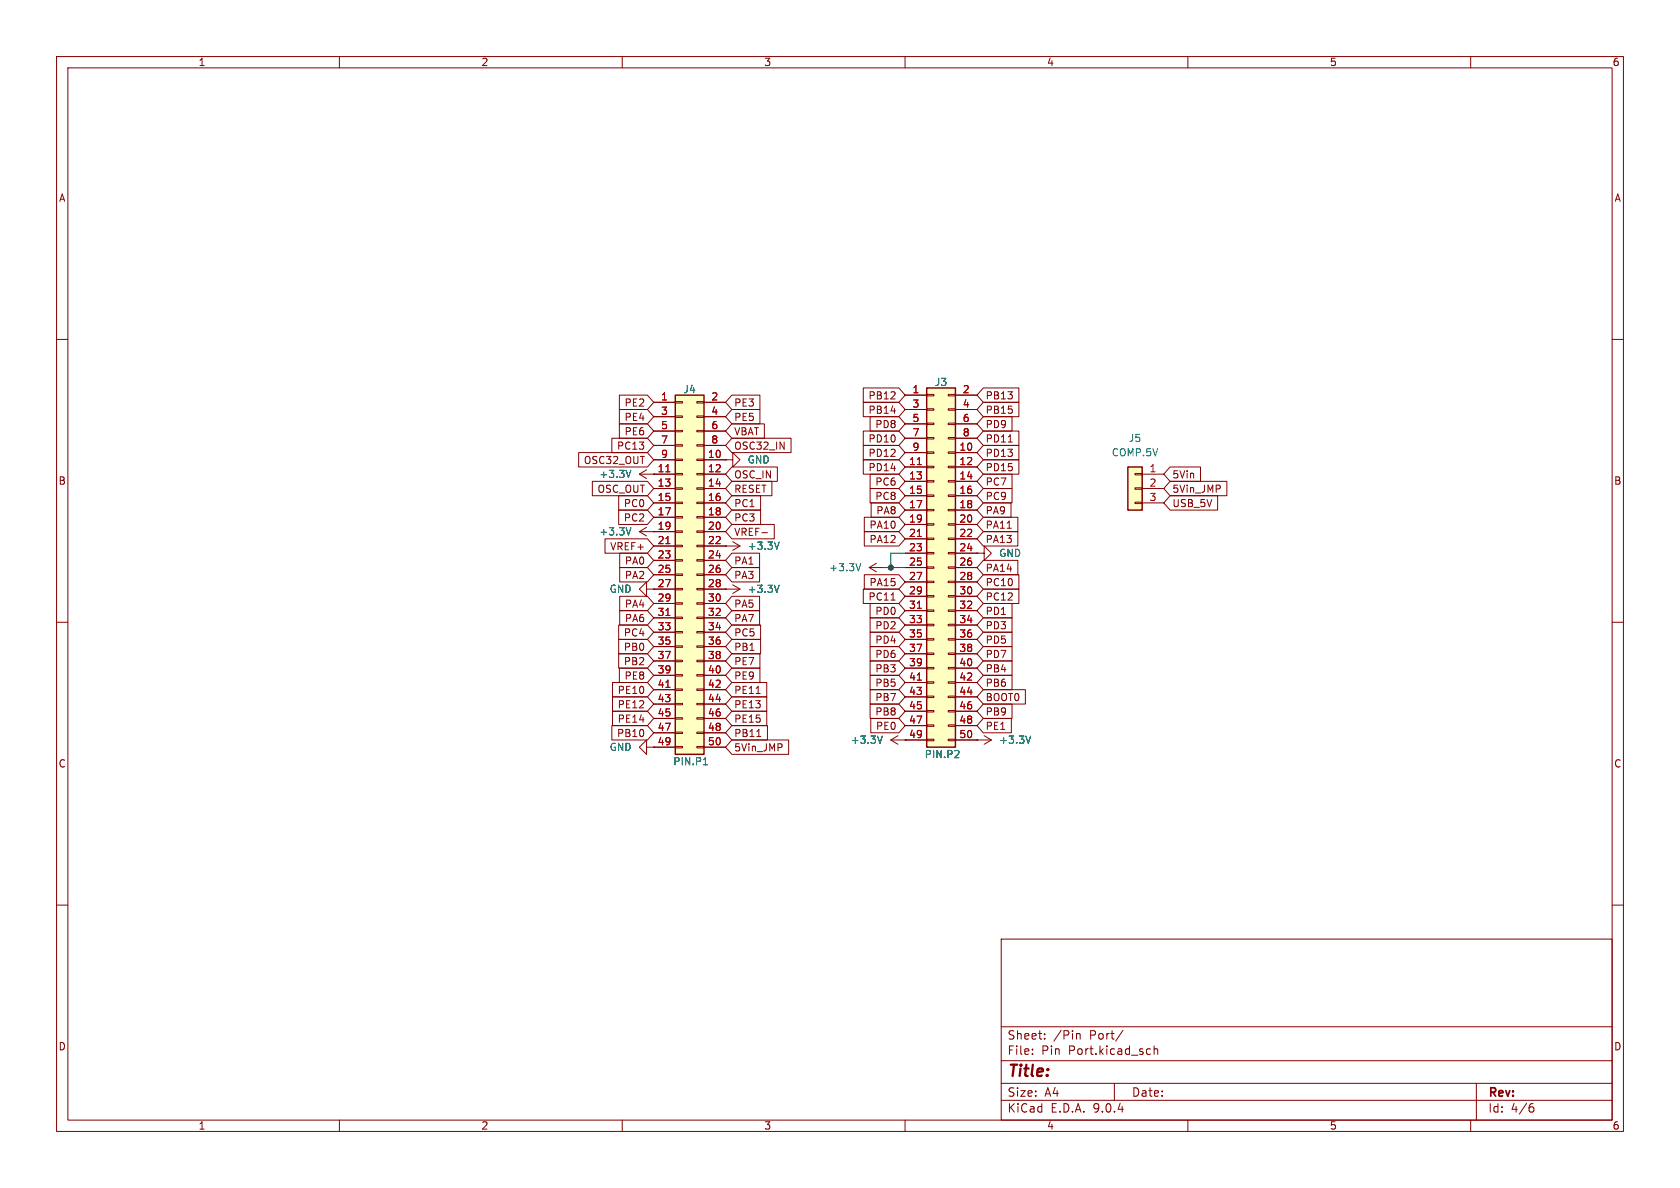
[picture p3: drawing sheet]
<svg xmlns="http://www.w3.org/2000/svg" width="297mm" height="210mm" viewBox="0 0 297 210" stroke-linecap="round" stroke-linejoin="round" font-family="sans-serif">
<g fill="none" stroke="#840000" stroke-width=".18">
<path d="M10 10h277v190h-277zM12 12h273v186h-273zM60 10v2M110 10v2M160 10v2M210 10v2M260 10v2M10 60h2M285 60h2M172.7 97.8h1.3v-1.3l1.3 1.3-1.3 1.3v-1.3M172.7 97.8h.1M10 110h2"/>
<path d="M285 110h2M10 160h2M177 166h108v32h-108zM285 160h2M60 198v2M110 198v2M160 198v2M177 194.5h108M177 191.5h108M177 187.5h108M177 181.5h108M182.5 186.3v.1"/>
<path d="M182.5 185.5v.1M184.7 183.6v.1M184.7 182.8v.1M190.4 182.8h.5l.1 .9M197 191.5v3M198.5 182.1l-1.3 2M203.2 185.4l.2 .1M203.4 186.3l-.2 .1M204 184.9v1.5M204 185.5l.2-.1 .4 .1 .1 .9M210 198v2M260 198v2"/>
<path d="M261 191.5v6.5M270.6 195.7h.4l.2 .3-.1 .5-.5 .1M271 195.1l-.4 .1"/>
</g>
<path d="M119.4 69.9h5.1v63.5h-5.1z" fill="#ffffc2"/>
<path d="M119.4 69.9h5.1v63.5h-5.1z" fill="none" stroke="#840000" stroke-width=".25"/>
<g fill="none" stroke="#840000" stroke-width=".18">
<path d="M115.6 71.1h3.8M115.6 73.7h3.8M115.6 76.2h3.8M115.6 78.7h3.8M119.4 71h1.2v.2h-1.2zM119.4 73.5h1.2v.3h-1.2zM119.4 76.1h1.2v.2h-1.2zM119.4 78.6h1.2v.3h-1.2zM123.2 71h1.3v.2h-1.3zM123.2 73.5h1.3v.3h-1.3zM123.2 76.1h1.3v.2h-1.3zM123.2 78.6h1.3v.3h-1.3z"/>
<path d="M124.5 71.1h3.8M124.5 73.7h3.8M124.5 76.2h3.8M124.5 78.7h3.8M115.6 81.3h3.8M115.6 83.8h3.8M115.6 86.4h3.8M115.6 88.9h3.8M115.6 91.4h3.8M115.6 94h3.8M115.6 96.5h3.8M115.6 99.1h3.8"/>
<path d="M119.4 81.2h1.2v.2h-1.2zM119.4 83.7h1.2v.2h-1.2zM119.4 86.2h1.2v.3h-1.2zM119.4 88.8h1.2v.2h-1.2zM119.4 91.3h1.2v.3h-1.2zM119.4 93.9h1.2v.2h-1.2zM119.4 96.4h1.2v.2h-1.2zM119.4 98.9h1.2v.3h-1.2zM123.2 81.2h1.3v.2h-1.3zM123.2 83.7h1.3v.2h-1.3zM123.2 86.2h1.3v.3h-1.3zM123.2 88.8h1.3v.2h-1.3z"/>
<path d="M123.2 91.3h1.3v.3h-1.3zM123.2 93.9h1.3v.2h-1.3zM123.2 96.4h1.3v.2h-1.3zM123.2 98.9h1.3v.3h-1.3zM124.5 81.3h3.8M124.5 83.8h3.8M124.5 86.4h3.8M124.5 88.9h3.8M124.5 91.4h3.8M124.5 94h3.8M124.5 96.5h3.8M124.5 99.1h3.8"/>
<path d="M115.6 101.6h3.8M115.6 104.1h3.8M115.6 106.7h3.8M115.6 109.2h3.8M115.6 111.8h3.8M115.6 114.3h3.8M115.6 116.8h3.8M115.6 119.4h3.8M119.4 101.5h1.2v.2h-1.2zM119.4 104h1.2v.3h-1.2zM119.4 106.6h1.2v.2h-1.2zM119.4 109.1h1.2v.2h-1.2z"/>
<path d="M119.4 111.6h1.2v.3h-1.2zM119.4 114.2h1.2v.2h-1.2zM119.4 116.7h1.2v.3h-1.2zM119.4 119.3h1.2v.2h-1.2zM123.2 101.5h1.3v.2h-1.3zM123.2 104h1.3v.3h-1.3zM123.2 106.6h1.3v.2h-1.3zM123.2 109.1h1.3v.2h-1.3zM123.2 111.6h1.3v.3h-1.3zM123.2 114.2h1.3v.2h-1.3zM123.2 116.7h1.3v.3h-1.3zM123.2 119.3h1.3v.2h-1.3z"/>
<path d="M124.5 101.6h3.8M124.5 104.1h3.8M124.5 106.7h3.8M124.5 109.2h3.8M124.5 111.8h3.8M124.5 114.3h3.8M124.5 116.8h3.8M124.5 119.4h3.8M115.6 121.9h3.8M115.6 124.5h3.8M115.6 127h3.8M115.6 129.5h3.8"/>
<path d="M115.6 132.1h3.8M119.4 121.8h1.2v.2h-1.2zM119.4 124.3h1.2v.3h-1.2zM119.4 126.9h1.2v.2h-1.2zM119.4 129.4h1.2v.3h-1.2zM119.4 132h1.2v.2h-1.2zM123.2 121.8h1.3v.2h-1.3zM123.2 124.3h1.3v.3h-1.3zM123.2 126.9h1.3v.2h-1.3zM123.2 129.4h1.3v.3h-1.3zM123.2 132h1.3v.2h-1.3zM124.5 121.9h3.8"/>
<path d="M124.5 124.5h3.8M124.5 127h3.8M124.5 129.5h3.8M124.5 132.1h3.8"/>
</g>
<path d="M117.7 83.4h.7M117.7 96.1h.7M117.7 108.8h.7M117.7 121.5h.7" fill="none" stroke="#a90000" stroke-width=".18"/>
<path d="M124.4 135.2h.7" fill="none" stroke="#006464" stroke-width=".18"/>
<path d="M199.4 82.6h2.5v7.6h-2.5z" fill="#ffffc2"/>
<path d="M199.4 82.6h2.5v7.6h-2.5z" fill="none" stroke="#840000" stroke-width=".25"/>
<g fill="none" stroke="#840000" stroke-width=".18">
<path d="M200.7 83.7h1.2v.2h-1.2zM200.7 86.2h1.2v.3h-1.2zM200.7 88.8h1.2v.2h-1.2zM201.9 83.8h3.8M201.9 86.4h3.8M201.9 88.9h3.8M114.3 104.1v-1.2l-1.3 1.2 1.3 1.3v-1.3h1.3M115.6 104.1h.1M128.3 104.1h.1M128.3 104.1h2.5M129.5 103.4l1.3 .7M130.8 104.1l-1.3 .8"/>
<path d="M114.3 132.1v-1.3l-1.3 1.3 1.3 1.3v-1.3h1.3M115.6 132.1h.1M157.5 130.8h2.5M157.5 130.8l1.2 .8M158.7 130l-1.2 .8M160 130.8h.1M172.7 130.8h.1M172.7 130.8h2.6M174 130l1.3 .8M175.3 130.8l-1.3 .8"/>
</g>
<path d="M137.8 103.4l-.5 1.3M156 130.1l-.4 1.3M182.2 130.1l-.4 1.3" fill="none" stroke="#006464" stroke-width=".18"/>
<path d="M163.8 68.6h5.1v63.5h-5.1z" fill="#ffffc2"/>
<path d="M163.8 68.6h5.1v63.5h-5.1z" fill="none" stroke="#840000" stroke-width=".25"/>
<g fill="none" stroke="#840000" stroke-width=".18">
<path d="M108.2 77.5h6.3l1.1 1.2-1.1 1.3h-6.3zM109.5 72.4h5l1.1 1.3-1.1 1.2h-5zM109.5 74.9h5l1.1 1.3-1.1 1.3h-5zM109.5 69.8h5l1.1 1.3-1.1 1.3h-5zM115.6 71.1h3.8M115.6 73.7h3.8M115.6 76.2h3.8M115.6 78.7h3.8M124.5 71.1h3.8M124.5 73.7h3.8M124.5 76.2h3.8M124.5 78.7h3.8"/>
<path d="M129.4 77.5h10.4v2.5h-10.4l-1.1-1.3zM129.4 74.9h5.7v2.6h-5.7l-1.1-1.3zM129.4 72.4h4.9v2.5h-4.9l-1.1-1.2zM129.4 69.8h4.9v2.6h-4.9l-1.1-1.3zM152.6 78.7h6.3l1.1 1.3-1.1 1.3h-6.3zM152.6 76.2h6.3l1.1 1.3-1.1 1.2h-6.3zM152.6 71.1h6.3l1.1 1.3-1.1 1.3h-6.3zM152.6 68.6h6.3l1.1 1.3-1.1 1.2h-6.3zM153.8 73.7h5.1l1.1 1.2-1.1 1.3h-5.1zM160 69.9h3.8M160 72.4h3.8M160 74.9h3.8"/>
<path d="M160 77.5h3.8M163.8 69.7h1.3v.3h-1.3zM163.8 72.3h1.3v.2h-1.3zM163.8 74.8h1.3v.3h-1.3zM163.8 77.3h1.3v.3h-1.3zM163.8 79.9h1.3v.2h-1.3zM167.6 69.7h1.3v.3h-1.3zM167.6 72.3h1.3v.2h-1.3zM167.6 74.8h1.3v.3h-1.3zM167.6 77.3h1.3v.3h-1.3zM167.6 79.9h1.3v.2h-1.3zM168.9 69.9h3.8"/>
<path d="M168.9 72.4h3.8M168.9 74.9h3.8M168.9 77.5h3.8M173.8 73.7h5.1v2.5h-5.1l-1.1-1.3zM173.8 71.1h6.3v2.6h-6.3l-1.1-1.3zM173.8 78.7h6.3v2.6h-6.3l-1.1-1.3zM173.8 76.2h6.3v2.5h-6.3l-1.1-1.2zM173.8 68.6h6.3v2.5h-6.3l-1.1-1.2zM178.2 78.1h.8M102.3 80h12.2l1.1 1.3-1.1 1.3h-12.2zM104.7 85.1h9.8l1.1 1.3-1.1 1.2h-9.8zM107 95.2h7.5l1.1 1.3-1.1 1.3h-7.5z"/>
<path d="M109.4 90.2h5.1l1.1 1.2-1.1 1.3h-5.1zM109.4 87.6h5.1l1.1 1.3-1.1 1.3h-5.1zM109.6 97.8h4.9l1.1 1.3-1.1 1.2h-4.9zM113 94l1.3 .7M113 94h6.4M113 83.8l1.3 .8M113 83.8h6.4M114.3 93.2l-1.3 .8M114.3 83.1l-1.3 .7M115.6 94h.1M115.6 83.8h.1M115.6 96.5h3.8"/>
<path d="M115.6 81.3h3.8M115.6 86.4h3.8M115.6 88.9h3.8M115.6 91.4h3.8M115.6 99.1h3.8M124.5 94h3.8M124.5 83.8h3.8M124.5 96.5h6.3M124.5 81.3h3.8M124.5 86.4h3.8M124.5 88.9h3.8M124.5 91.4h3.8"/>
<path d="M124.5 99.1h3.8M128.3 81.3h1.2v-1.3l1.3 1.3-1.3 1.3v-1.3M128.3 81.3h.1M128.3 96.5h.1M129.4 87.6h5.1v2.6h-5.1l-1.1-1.3zM129.4 92.7h7.5v2.6h-7.5l-1.1-1.3zM129.4 97.8h4.9v2.5h-4.9l-1.1-1.2zM129.4 90.2h5.1v2.5h-5.1l-1.1-1.3zM129.4 85.1h7.1v2.5h-7.1l-1.1-1.2zM129.4 82.5h8v2.6h-8l-1.1-1.3zM129.5 95.8l1.3 .7M130.8 96.5l-1.3 .8"/>
<path d="M134.7 94.2h1M152.6 81.3h6.3l1.1 1.3-1.1 1.2h-6.3zM152.8 91.4h6.1l1.1 1.3-1.1 1.3h-6.1zM152.8 94h6.1l1.1 1.3-1.1 1.2h-6.1zM153.8 86.4h5.1l1.1 1.2-1.1 1.3h-5.1zM153.8 83.8h5.1l1.1 1.3-1.1 1.3h-5.1zM154 88.9h4.9l1.1 1.3-1.1 1.2h-4.9zM154.9 99.6l-1.2 .7M160 80h3.8M160 82.6h3.8M160 85.1h3.8M160 87.6h3.8"/>
<path d="M160 90.2h3.8M160 92.7h3.8M160 95.3h3.8M160 97.8h3.8M163.8 82.4h1.3v.3h-1.3zM163.8 85h1.3v.2h-1.3zM163.8 87.5h1.3v.3h-1.3zM163.8 90h1.3v.3h-1.3zM163.8 92.6h1.3v.2h-1.3zM163.8 95.1h1.3v.3h-1.3zM163.8 97.7h1.3v.2h-1.3zM167.6 82.4h1.3v.3h-1.3z"/>
<path d="M167.6 85h1.3v.2h-1.3zM167.6 87.5h1.3v.3h-1.3zM167.6 90h1.3v.3h-1.3zM167.6 92.6h1.3v.2h-1.3zM167.6 95.1h1.3v.3h-1.3zM167.6 97.7h1.3v.2h-1.3zM168.9 80h3.8M168.9 82.6h3.8M168.9 85.1h3.8M168.9 87.6h3.8M168.9 90.2h3.8M168.9 92.7h3.8"/>
<path d="M168.9 95.3h3.8M168.9 97.8h3.8M172.7 97.8h.1M173.8 81.3h6.3v2.5h-6.3l-1.1-1.2zM173.8 83.8h5.1v2.6h-5.1l-1.1-1.3zM173.8 88.9h4.9v2.5h-4.9l-1.1-1.2zM173.8 86.4h5.1v2.5h-5.1l-1.1-1.3zM173.8 94h6.1v2.5h-6.1l-1.1-1.2zM173.8 99.1h6.1v2.5h-6.1l-1.1-1.3zM173.8 91.4h6.1v2.6h-6.1l-1.1-1.3zM178.1 93.4h.7M206.9 82.5h5.3v2.6h-5.3l-1.2-1.3z"/>
<path d="M206.9 85.1h10v2.5h-10l-1.2-1.2zM206.9 87.6h8.4v2.6h-8.4l-1.2-1.3zM109.4 110.5h5.1l1.1 1.3-1.1 1.2h-5.1zM109.4 113h5.1l1.1 1.3-1.1 1.3h-5.1zM109.4 115.6h5.1l1.1 1.2-1.1 1.3h-5.1zM109.5 118.1h5l1.1 1.3-1.1 1.3h-5zM109.6 100.3h4.9l1.1 1.3-1.1 1.3h-4.9zM109.6 105.4h4.9l1.1 1.3-1.1 1.3h-4.9zM109.6 107.9h4.9l1.1 1.3-1.1 1.3h-4.9zM115.6 104.1h.1M115.6 101.6h3.8M115.6 104.1h3.8"/>
<path d="M115.6 106.7h3.8M115.6 109.2h3.8M115.6 111.8h3.8M115.6 114.3h3.8M115.6 116.8h3.8M115.6 119.4h3.8M124.5 101.6h3.8M124.5 104.1h3.8M124.5 106.7h3.8M124.5 109.2h3.8M124.5 111.8h3.8M124.5 114.3h3.8"/>
<path d="M124.5 116.8h3.8M124.5 119.4h3.8M128.3 104.1h.1M129.4 118.1h4.9v2.6h-4.9l-1.1-1.3zM129.4 105.4h4.9v2.6h-4.9l-1.1-1.3zM129.4 107.9h4.9v2.6h-4.9l-1.1-1.3zM129.4 100.3h4.9v2.6h-4.9l-1.1-1.3zM129.4 113h5.1v2.6h-5.1l-1.1-1.3zM129.4 110.5h5.1v2.5h-5.1l-1.1-1.2zM129.4 115.6h4.9v2.5h-4.9l-1.1-1.3zM152.6 104.1h6.3l1.1 1.3-1.1 1.3h-6.3zM152.8 101.6h6.1l1.1 1.3-1.1 1.2h-6.1z"/>
<path d="M153.7 100.3h2.5M153.7 100.3l1.2 .8M153.8 119.4h5.1l1.1 1.3-1.1 1.2h-5.1zM153.8 116.8h5.1l1.1 1.3-1.1 1.3h-5.1zM153.8 114.3h5.1l1.1 1.3-1.1 1.2h-5.1zM153.8 109.2h5.1l1.1 1.3-1.1 1.3h-5.1zM153.8 106.7h5.1l1.1 1.3-1.1 1.2h-5.1zM153.8 111.8h5.1l1.1 1.2-1.1 1.3h-5.1zM156.2 100.3h.1M157.5 106.1h.7M160 100.3h3.8M160 102.9h3.8"/>
<path d="M160 105.4h3.8M160 108h3.8M160 110.5h3.8M160 113h3.8M160 115.6h3.8M160 118.1h3.8M163.8 100.2h1.3v.3h-1.3zM163.8 102.7h1.3v.3h-1.3zM163.8 105.3h1.3v.2h-1.3zM163.8 107.8h1.3v.3h-1.3zM163.8 110.4h1.3v.2h-1.3zM163.8 112.9h1.3v.3h-1.3z"/>
<path d="M163.8 115.4h1.3v.3h-1.3zM163.8 118h1.3v.2h-1.3zM167.6 100.2h1.3v.3h-1.3zM167.6 102.7h1.3v.3h-1.3zM167.6 105.3h1.3v.2h-1.3zM167.6 107.8h1.3v.3h-1.3zM167.6 110.4h1.3v.2h-1.3zM167.6 112.9h1.3v.3h-1.3zM167.6 115.4h1.3v.3h-1.3zM167.6 118h1.3v.2h-1.3zM168.9 100.3h3.8M168.9 102.9h3.8"/>
<path d="M168.9 105.4h3.8M168.9 108h3.8M168.9 110.5h3.8M168.9 113h3.8M168.9 115.6h3.8M168.9 118.1h3.8M173.8 119.4h5.1v2.5h-5.1l-1.1-1.2zM173.8 116.8h5.1v2.6h-5.1l-1.1-1.3zM173.8 114.3h5.1v2.5h-5.1l-1.1-1.2zM173.8 104.1h6.3v2.6h-6.3l-1.1-1.3zM173.8 106.7h5.1v2.5h-5.1l-1.1-1.2zM173.8 111.8h5.1v2.5h-5.1l-1.1-1.3z"/>
<path d="M173.8 109.2h5.1v2.6h-5.1l-1.1-1.3zM173.8 101.6h6.3v2.5h-6.3l-1.1-1.2zM108.2 128.3h6.3l1.1 1.2-1.1 1.3h-6.3zM108.3 125.7h6.2l1.1 1.3-1.1 1.3h-6.2zM108.3 120.6h6.2l1.1 1.3-1.1 1.3h-6.2zM108.3 123.2h6.2l1.1 1.3-1.1 1.2h-6.2zM115.6 132.1h.1M115.6 121.9h3.8M115.6 124.5h3.8M115.6 127h3.8M115.6 129.5h3.8M115.6 132.1h3.8"/>
<path d="M124.5 121.9h3.8M124.5 124.5h3.8M124.5 127h3.8M124.5 129.5h3.8M124.5 132.1h3.8M129.4 130.8h10v2.6h-10l-1.1-1.3zM129.4 123.2h6.2v2.5h-6.2l-1.1-1.2zM129.4 125.7h6.2v2.6h-6.2l-1.1-1.3zM129.4 120.6h6.2v2.6h-6.2l-1.1-1.3zM129.4 128.3h6.3v2.5h-6.3l-1.1-1.3zM133.7 122.6h.7M133.8 130.2h.7"/>
<path d="M153.8 124.5h5.1l1.1 1.2-1.1 1.3h-5.1zM153.8 121.9h5.1l1.1 1.3-1.1 1.3h-5.1zM153.9 127h5l1.1 1.3-1.1 1.2h-5zM160 130.8h.1M160 120.7h3.8M160 123.2h3.8M160 125.7h3.8M160 128.3h3.8M160 130.8h3.8M163.8 120.5h1.3v.3h-1.3zM163.8 123.1h1.3v.2h-1.3zM163.8 125.6h1.3v.3h-1.3z"/>
<path d="M163.8 128.1h1.3v.3h-1.3zM163.8 130.7h1.3v.2h-1.3zM167.6 120.5h1.3v.3h-1.3zM167.6 123.1h1.3v.2h-1.3zM167.6 125.6h1.3v.3h-1.3zM167.6 128.1h1.3v.3h-1.3zM167.6 130.7h1.3v.2h-1.3zM168.9 120.7h3.8M168.9 123.2h3.8M168.9 125.7h3.8M168.9 128.3h3.8M168.9 130.8h3.8"/>
<path d="M172.7 130.8h.1M173.8 121.9h7.5v2.6h-7.5l-1.1-1.3zM173.8 127h5v2.5h-5l-1.1-1.2zM173.8 124.5h5.1v2.5h-5.1l-1.1-1.3z"/>
</g>
<path d="M117.7 83.4h.7M117.7 96.1h.7M162.2 82.1h.7M162.2 94.8h.7M117.7 108.8h.7M162.2 107.5h.7M117.7 121.5h.7M162.2 120.2h.7" fill="none" stroke="#a90000" stroke-width=".18"/>
<path d="M111.5 93.3l-.4 1.3M111.5 83.1l-.4 1.3M137.8 95.8l-.5 1.3M152.2 99.6l-.5 1.3M137.8 103.4l-.5 1.3M124.4 135.2h.7M156 130.1l-.4 1.3M168.7 133.9h.8M169.5 132.8v.4M182.2 130.1l-.4 1.3" fill="none" stroke="#006464" stroke-width=".18"/>
<path d="M160 97.8h-2.5v2.5M156.2 100.3h3.8" fill="none" stroke="#009600" stroke-width=".18"/>
<circle cx="157.5" cy="100.3" r=".46" fill="#009600" stroke="#009600" stroke-width=".18"/>
<text font-size="2.8" fill="#840000" x="178" y="190.9">Title:</text>
<g font-size="2.1" fill="#840000">
<text x="178" y="184">Sheet:</text>
<text x="186.2" y="184">/Pin</text>
<text x="192.7" y="184">Port/</text>
<text x="178" y="186.7">File:</text>
<text x="184.1" y="186.7">Pin</text>
<text x="189" y="186.7">Port.kicad_sch</text>
<text x="178" y="196.9">KiCad</text>
<text x="178" y="194.1">Size:</text>
<text x="184.7" y="194.1">A4</text>
<text x="185.7" y="196.9">E.D.A.</text>
<text x="193.3" y="196.9">9.0.4</text>
<text x="200" y="194.1">Date:</text>
<text x="263" y="194.3">Rev:</text>
<text x="263" y="196.9">Id:</text>
<text x="267.1" y="196.9">4/6</text>
</g>
<g font-size="1.8" fill="#840000">
<text x="35" y="11.9">1</text>
<text x="85" y="11.9">2</text>
<text x="135" y="11.9">3</text>
<text x="185" y="11.9">4</text>
<text x="235" y="11.9">5</text>
<text x="285" y="11.9">6</text>
<text x="10.3" y="35.9">A</text>
<text x="285.3" y="35.9">A</text>
<text x="153.4" y="70.8">PB12</text>
<text x="174.1" y="70.8">PB13</text>
<text x="110.3" y="74.6">PE4</text>
<text x="110.3" y="77.2">PE6</text>
<text x="110.3" y="72.1">PE2</text>
<text x="129.7" y="77.2">VBAT</text>
<text x="129.7" y="74.6">PE5</text>
<text x="129.7" y="72.1">PE3</text>
<text x="153.4" y="73.3">PB14</text>
<text x="154.6" y="75.9">PD8</text>
<text x="174.1" y="75.9">PD9</text>
<text x="174.1" y="73.3">PB15</text>
<text x="103.1" y="82.2">OSC32_OUT</text>
<text x="109" y="79.7">PC13</text>
<text x="129.7" y="79.7">OSC32_IN</text>
<text x="153.4" y="81">PD12</text>
<text x="153.4" y="78.4">PD10</text>
<text x="153.4" y="83.5">PD14</text>
<text x="174.1" y="83.5">PD15</text>
<text x="174.1" y="81">PD13</text>
<text x="174.1" y="78.4">PD11</text>
<text x="10.3" y="85.9">B</text>
<text x="105.5" y="87.3">OSC_OUT</text>
<text x="110.2" y="89.9">PC0</text>
<text x="129.7" y="89.9">PC1</text>
<text x="129.7" y="87.3">RESET</text>
<text x="129.7" y="84.8">OSC_IN</text>
<text x="154.6" y="88.6">PC8</text>
<text x="154.6" y="86">PC6</text>
<text x="174.1" y="86">PC7</text>
<text x="174.1" y="88.6">PC9</text>
<text x="207.2" y="84.8">5Vin</text>
<text x="207.2" y="87.3">5Vin_JMP</text>
<text x="207.2" y="89.9">USB_5V</text>
<text x="285.3" y="85.9">B</text>
<text x="110.2" y="92.4">PC2</text>
<text x="129.7" y="94.9">VREF-</text>
<text x="129.7" y="92.4">PC3</text>
<text x="153.6" y="93.7">PA10</text>
<text x="154.8" y="91.1">PA8</text>
<text x="174.1" y="91.1">PA9</text>
<text x="174.1" y="93.7">PA11</text>
<text x="107.8" y="97.5">VREF+</text>
<text x="110.4" y="100">PA0</text>
<text x="129.7" y="100">PA1</text>
<text x="153.6" y="96.2">PA12</text>
<text x="174.1" y="96.2">PA13</text>
<text x="174.1" y="101.3">PA14</text>
<text x="110.4" y="102.6">PA2</text>
<text x="110.4" y="107.6">PA4</text>
<text x="129.7" y="107.6">PA5</text>
<text x="129.7" y="102.6">PA3</text>
<text x="153.4" y="106.4">PC11</text>
<text x="153.6" y="103.8">PA15</text>
<text x="174.1" y="106.4">PC12</text>
<text x="174.1" y="103.8">PC10</text>
<text x="110.2" y="112.7">PC4</text>
<text x="110.4" y="110.2">PA6</text>
<text x="129.7" y="110.2">PA7</text>
<text x="129.7" y="112.7">PC5</text>
<text x="154.6" y="111.4">PD2</text>
<text x="154.6" y="108.9">PD0</text>
<text x="154.6" y="114">PD4</text>
<text x="174.1" y="108.9">PD1</text>
<text x="174.1" y="114">PD5</text>
<text x="174.1" y="111.4">PD3</text>
<text x="110.2" y="115.3">PB0</text>
<text x="110.2" y="117.8">PB2</text>
<text x="129.7" y="115.3">PB1</text>
<text x="129.7" y="117.8">PE7</text>
<text x="154.6" y="119.1">PB3</text>
<text x="154.6" y="116.5">PD6</text>
<text x="174.1" y="119.1">PB4</text>
<text x="174.1" y="116.5">PD7</text>
<text x="109.1" y="122.9">PE10</text>
<text x="109.1" y="125.4">PE12</text>
<text x="110.3" y="120.3">PE8</text>
<text x="129.7" y="125.4">PE13</text>
<text x="129.7" y="122.9">PE11</text>
<text x="129.7" y="120.3">PE9</text>
<text x="154.6" y="124.1">PB7</text>
<text x="154.6" y="121.6">PB5</text>
<text x="174.1" y="124.1">BOOT0</text>
<text x="174.1" y="121.6">PB6</text>
<text x="109" y="130.5">PB10</text>
<text x="109.1" y="128">PE14</text>
<text x="129.7" y="128">PE15</text>
<text x="129.7" y="130.5">PB11</text>
<text x="154.6" y="126.7">PB8</text>
<text x="154.8" y="129.2">PE0</text>
<text x="174.1" y="129.2">PE1</text>
<text x="174.1" y="126.7">PB9</text>
<text x="10.3" y="135.9">C</text>
<text x="129.7" y="133">5Vin_JMP</text>
<text x="285.3" y="135.9">C</text>
<text x="10.3" y="185.9">D</text>
<text x="285.3" y="185.9">D</text>
<text x="35" y="199.9">1</text>
<text x="85" y="199.9">2</text>
<text x="135" y="199.9">3</text>
<text x="185" y="199.9">4</text>
<text x="235" y="199.9">5</text>
<text x="285" y="199.9">6</text>
</g>
<g font-size="1.8" fill="#a90000">
<text x="116.8" y="70.9">1</text>
<text x="125.7" y="70.9">2</text>
<text x="161.2" y="69.6">1</text>
<text x="170.1" y="69.6">2</text>
<text x="116.8" y="73.4">3</text>
<text x="116.8" y="75.9">5</text>
<text x="125.7" y="73.4">4</text>
<text x="125.7" y="75.9">6</text>
<text x="161.2" y="72.1">3</text>
<text x="161.2" y="74.7">5</text>
<text x="161.2" y="77.2">7</text>
<text x="170.1" y="72.1">4</text>
<text x="170.1" y="74.7">6</text>
<text x="170.1" y="77.2">8</text>
<text x="116.2" y="83.6">11</text>
<text x="116.8" y="78.5">7</text>
<text x="116.8" y="81">9</text>
<text x="125.1" y="81">10</text>
<text x="125.1" y="83.6">12</text>
<text x="125.7" y="78.5">8</text>
<text x="160.6" y="82.3">11</text>
<text x="161.2" y="79.8">9</text>
<text x="169.5" y="79.8">10</text>
<text x="169.5" y="82.3">12</text>
<text x="203.1" y="83.6">1</text>
<text x="116.2" y="86.1">13</text>
<text x="116.2" y="88.6">15</text>
<text x="125.1" y="86.1">14</text>
<text x="125.1" y="88.6">16</text>
<text x="160.6" y="84.8">13</text>
<text x="160.6" y="87.4">15</text>
<text x="160.6" y="89.9">17</text>
<text x="169.5" y="84.8">14</text>
<text x="169.5" y="87.4">16</text>
<text x="169.5" y="89.9">18</text>
<text x="203.1" y="86.1">2</text>
<text x="203.1" y="88.6">3</text>
<text x="116.2" y="91.2">17</text>
<text x="116.2" y="93.7">19</text>
<text x="125.1" y="91.2">18</text>
<text x="125.1" y="93.7">20</text>
<text x="160.6" y="92.5">19</text>
<text x="160.6" y="95">21</text>
<text x="169.5" y="92.5">20</text>
<text x="169.5" y="95">22</text>
<text x="116.2" y="96.3">21</text>
<text x="116.2" y="98.8">23</text>
<text x="116.2" y="101.3">25</text>
<text x="125.1" y="96.3">22</text>
<text x="125.1" y="98.8">24</text>
<text x="125.1" y="101.3">26</text>
<text x="160.6" y="97.5">23</text>
<text x="160.6" y="100.1">25</text>
<text x="169.5" y="97.5">24</text>
<text x="169.5" y="100.1">26</text>
<text x="116.2" y="103.9">27</text>
<text x="116.2" y="106.4">29</text>
<text x="125.1" y="103.9">28</text>
<text x="125.1" y="106.4">30</text>
<text x="160.6" y="102.6">27</text>
<text x="160.6" y="105.2">29</text>
<text x="160.6" y="107.7">31</text>
<text x="169.5" y="102.6">28</text>
<text x="169.5" y="105.2">30</text>
<text x="169.5" y="107.7">32</text>
<text x="116.2" y="109">31</text>
<text x="116.2" y="111.5">33</text>
<text x="125.1" y="109">32</text>
<text x="125.1" y="111.5">34</text>
<text x="160.6" y="110.2">33</text>
<text x="160.6" y="112.8">35</text>
<text x="169.5" y="110.2">34</text>
<text x="169.5" y="112.8">36</text>
<text x="116.2" y="114">35</text>
<text x="116.2" y="116.6">37</text>
<text x="116.2" y="119.1">39</text>
<text x="125.1" y="114">36</text>
<text x="125.1" y="116.6">38</text>
<text x="125.1" y="119.1">40</text>
<text x="160.6" y="115.3">37</text>
<text x="160.6" y="117.9">39</text>
<text x="169.5" y="115.3">38</text>
<text x="169.5" y="117.9">40</text>
<text x="116.2" y="121.7">41</text>
<text x="116.2" y="124.2">43</text>
<text x="125.1" y="121.7">42</text>
<text x="125.1" y="124.2">44</text>
<text x="160.6" y="120.4">41</text>
<text x="160.6" y="122.9">43</text>
<text x="160.6" y="125.5">45</text>
<text x="169.5" y="120.4">42</text>
<text x="169.5" y="122.9">44</text>
<text x="169.5" y="125.5">46</text>
<text x="116.2" y="126.7">45</text>
<text x="116.2" y="129.3">47</text>
<text x="116.2" y="131.8">49</text>
<text x="125.1" y="126.7">46</text>
<text x="125.1" y="129.3">48</text>
<text x="125.1" y="131.8">50</text>
<text x="160.6" y="128">47</text>
<text x="160.6" y="130.6">49</text>
<text x="169.5" y="128">48</text>
<text x="169.5" y="130.6">50</text>
</g>
<g font-size="1.8" fill="#006464">
<text x="120.7" y="69.7">J4</text>
<text x="165.2" y="68.4">J3</text>
<text x="132.1" y="82.1">GND</text>
<text x="196.4" y="80.9">COMP.5V</text>
<text x="199.5" y="78.3">J5</text>
<text x="105.9" y="84.7">+3.3V</text>
<text x="105.9" y="94.8">+3.3V</text>
<text x="132.1" y="97.4">+3.3V</text>
<text x="146.5" y="101.2">+3.3V</text>
<text x="176.5" y="98.7">GND</text>
<text x="107.7" y="105">GND</text>
<text x="132.1" y="105">+3.3V</text>
<text x="150.3" y="131.7">+3.3V</text>
<text x="176.5" y="131.7">+3.3V</text>
<text x="107.7" y="132.9">GND</text>
<text x="118.9" y="135.5">PIN.P1</text>
<text x="163.4" y="134.2">PIN.P2</text>
</g>
</svg>
